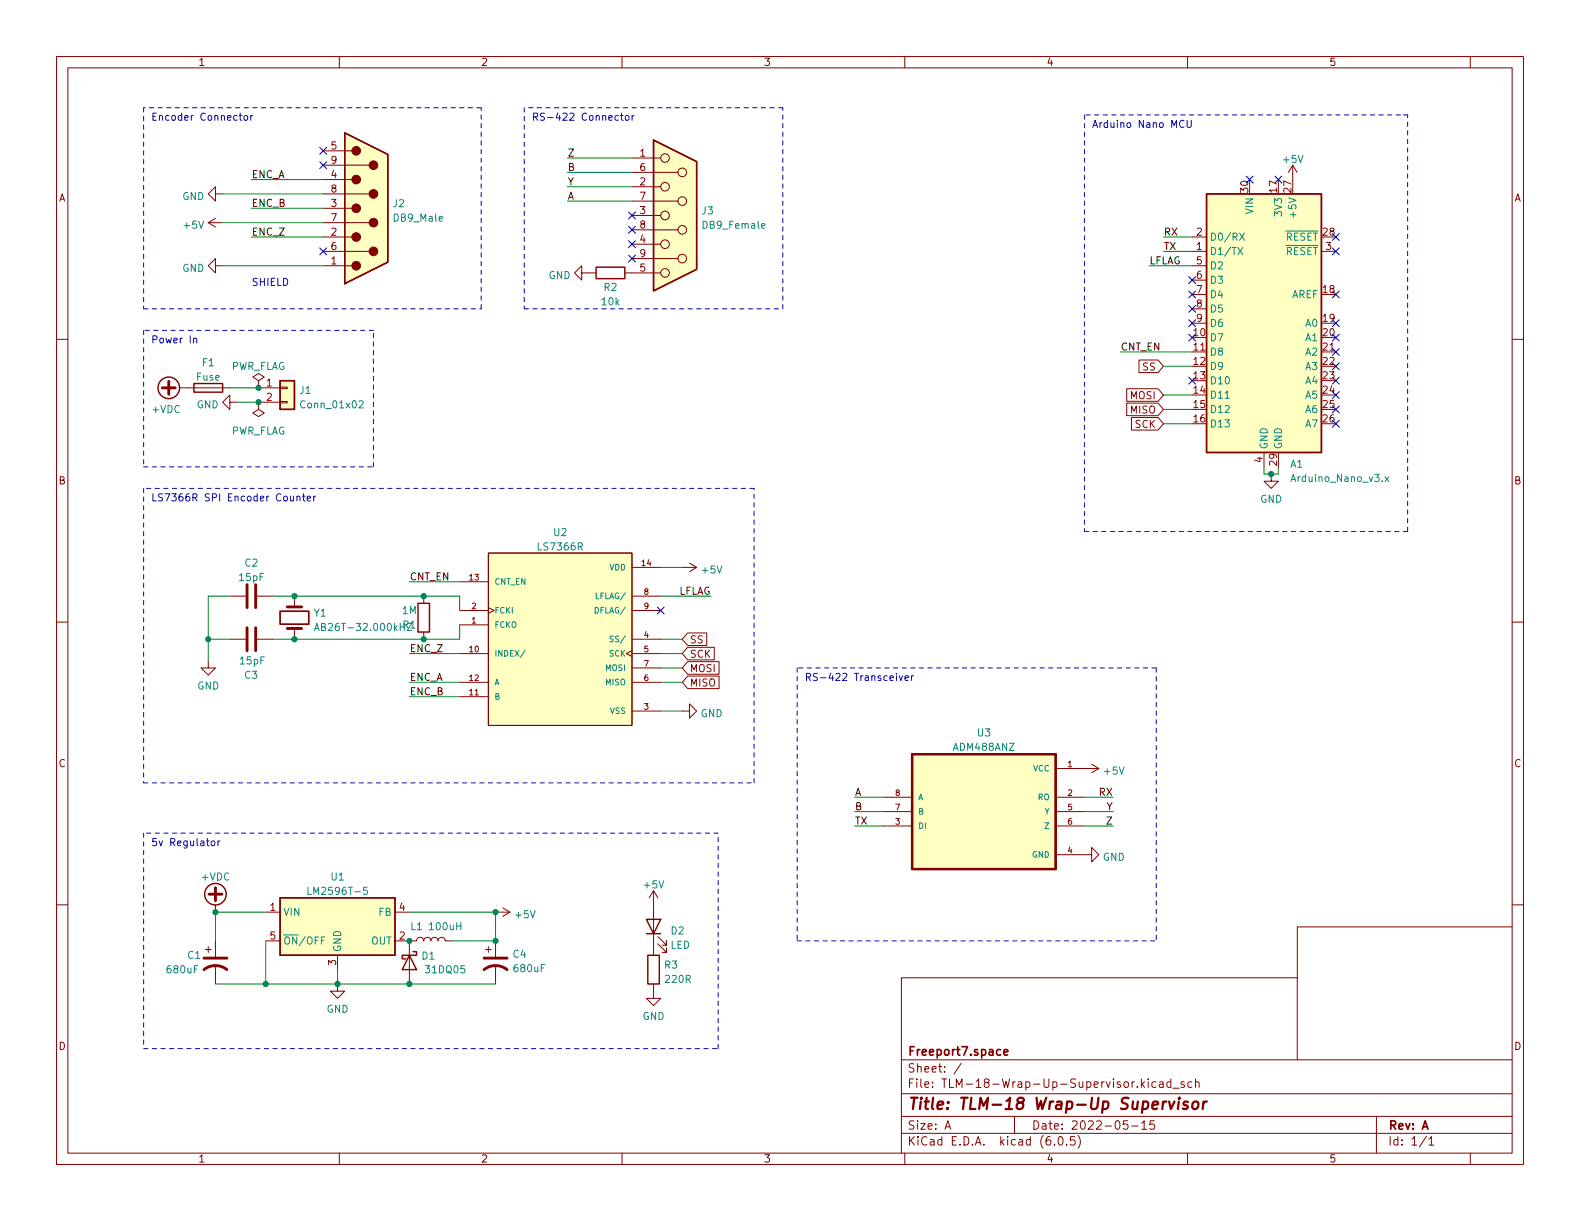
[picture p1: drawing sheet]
<svg xmlns="http://www.w3.org/2000/svg" width="279mm" height="216mm" viewBox="0 0 279 216" stroke-linecap="round" stroke-linejoin="round" font-family="sans-serif">
<g fill="none" stroke="#840000" stroke-width=".18">
<path d="M10 10h259.4v195.9h-259.4zM12 12h255.4v191.9h-255.4zM60 10v2M110 10v2M160 10v2M210 10v2M260 10v2M36.8 39.4h2.6M36.8 39.4l1.3 .7M38.1 34.3v-1.3l-1.3 1.3 1.3 1.3v-1.3h1.3M38.1 38.6l-1.3 .8M57.1 39.4h8.2"/>
<path d="M57.1 36.8h5.1M57.1 34.3h8.2M57.1 31.8h5.1M57.1 29.2h8.2M57.1 26.7h5.1M111.8 38.1h5M111.8 35.6h8.1M111.8 33h5M111.8 30.5h8.1M111.8 27.9h5M228.6 29.2l-.8 1.3M228.6 29.2v2.6"/>
<path d="M228.6 29.2l.8 1.3M10 60h2M38.1 47v-1.3l-1.3 1.3 1.3 1.3v-1.3h1.3M57.1 47h5.1M57.1 44.5h8.2M57.1 41.9h5.1M102.9 48.3v-1.3l-1.3 1.3 1.3 1.2v-1.2h2.5M110.5 48.3h6.3M111.8 45.7h8.1M111.8 43.2h5M111.8 40.6h8.1M210.8 47h2.6"/>
<path d="M210.8 44.5h2.6M210.8 41.9h2.6M210.8 49.5h2.6M210.8 52.1h2.6M210.8 54.6h2.6M210.8 57.2h2.6M233.7 44.5h2.5M267.4 60h2M31.7 68.6h8.9M40.6 71.1v-1.2l-1.2 1.2 1.2 1.3v-1.3h1.3M45.7 67.3l1-.6-1-.7-1 .7 1 .6v1.3M45.7 68.6h.1"/>
<path d="M45.7 71.1v1.3l1 .6-1 .7-1-.7 1-.6M45.7 71.1h.1M45.7 68.6h3.8M45.7 71.1h3.8M49.5 71h1.3v.2h-1.3zM49.5 68.5h1.3v.2h-1.3zM199.2 71.3h5.6l.9 1.1-.9 1.1h-5.6zM199.2 68.7h5.6l.9 1.2-.9 1.1h-5.6zM200.1 73.8h4.7l.9 1.1-.9 1.1h-4.7zM201.4 63.7h3.4l.9 1.1-.9 1.1h-3.4zM210.8 62.2h2.6M233.7 62.2h2.5"/>
<path d="M86.4 97.8h25.4v30.5h-25.4zM121.9 99.6l1.3 .7M223.5 80v2.6M224.8 83.8v1.3h1.3l-1.3 1.3-1.3-1.3h1.3M10 110h2M36.8 116.8v1.3h1.3l-1.3 1.3-1.2-1.3h1.2M40.6 113h2.8M40.6 105.4h2.8M45.5 113h2.8M45.5 105.4h2.8M52.1 105.4v1.9M52.1 111.1v1.9"/>
<path d="M74.9 105.4v1.3M74.9 111.8v1.2M81.3 110.5h5.1M81.3 115.6h5.1M81.3 102.9h5.1M81.3 108h5.1M86.4 107.4l1 .6-1 .5M111.8 115.1l-1.1 .5 1.1 .5M111.8 115.6h5M111.8 100.3h5M111.8 108h5M111.8 113h5"/>
<path d="M111.8 118.1h5M111.8 105.4h5M120.6 100.3h2.6M121.6 119.5h5.6v2.3h-5.6l-1-1.1zM121.6 111.9h3.4v2.2h-3.4l-1-1.1zM121.6 117h5.6v2.2h-5.6l-1-1.1zM121.6 114.5h4.7v2.2h-4.7l-1-1.1zM123.2 100.3l-1.3 .8M267.4 110h2M81.3 123.2h5.1M81.3 120.7h5.1M111.8 120.7h5"/>
<path d="M111.8 125.7h5M120.6 125.7h1.3v-1.2l1.3 1.2-1.3 1.3v-1.3M186.7 135.9h7.6M193 135.1l1.3 .8M194.3 135.9l-1.3 .8M10 160h2M115.6 157.5v11.4M115.6 157.5l-.8 1.3M115.6 157.5l.7 1.3M156.2 141h5.1M156.2 146.1h5.1M156.2 143.5h5.1"/>
<path d="M186.7 151.1h6.3v-1.2l1.3 1.2-1.3 1.3v-1.3M186.7 141h5.1M186.7 146.1h5.1M186.7 143.5h5.1M267.4 160h2M36.3 167.9h1M36.8 167.4v1M38.1 160v1.3M38.1 166.4v2.8M38.1 170.7v3.3M47 161.3h2.5M47 166.4h2.5"/>
<path d="M59.7 174v1.3h1.3l-1.3 1.2-1.3-1.2h1.3M59.7 168.9v2.6M69.8 166.4h3.9a.64 .64 0 0 1 .6-.7 .64 .64 0 0 1 .6 .7 .64 .64 0 0 1 .7-.7 .64 .64 0 0 1 .6 .7 .64 .64 0 0 1 .6-.7 .64 .64 0 0 1 .7 .7 .64 .64 0 0 1 .6-.7 .64 .64 0 0 1 .6 .7h1.3M69.8 161.3h2.6M72.4 166.4v7.6M85.9 167.9h1M86.4 167.4v1M87.6 161.3h2.6M87.6 166.4v2.8M87.6 170.7v3.3M88.9 160.5l1.3 .8M90.2 161.3l-1.3 .8"/>
<path d="M115.6 174v2.5h1.2l-1.2 1.3-1.3-1.3h1.3M116.3 166.9l1.6 1.5v-.8v.8h-.8M116.3 165.6l1.6 1.5v-.7v.7h-.8M229.4 172.9h-70v31M267.4 163.9h-38v23.5M159.4 197.4h108M159.4 193.4h108M159.4 187.4h108M167.1 199.7l.5-1.5 .5 1.5M167.3 199.2h.7M170 188l-1.3 1.9M179.4 197.4v3"/>
<path d="M199.4 198.2h-.7l-.1 .7 .2-.2 .5 .1 .2 .2-.1 .5-.2 .2-.6-.2M200.1 199.1h1.2M201.9 198.6l.4-.4v1.5M201.9 199.7h.9M202 191.7l.4 .6M202.4 191.3l-.6 .6M203 190.8v.1M203 191.3v1M204.1 198.2h-.7l-.1 .7 .2-.2 .5 .1 .2 .2-.1 .5-.2 .2-.6-.2M204.4 191.4l-.4-.1-.3 .3v.4l.1 .2h.6M205 191.4h.6l.1 .9M205.7 191.6l-.5 .1a.29 .29 0 0 0-.2 .3 .29 .29 0 0 0 .2 .3l.5-.1"/>
<path d="M207 191.4l-.4-.1-.3 .3v.4l.2 .2h.5M207 190.8v1.5M207.4 192.4h1.1M209.4 191.4l-.4-.1-.2 .2 .1 .2 .5 .2v.3h-.6M210.8 191.4l-.5-.1-.3 .3v.4l.2 .2h.6M211.4 191.4l.2-.1 .4 .1v.9M211.4 190.8v1.5M243.4 197.4v6.5M60 203.9v2M110 203.9v2M159.4 200.4h108M160 203.9v2"/>
<path d="M186.5 202.3v.2M187.3 201h.2a.81 .81 0 0 1 .6 .6 .81 .81 0 0 1-.3 .8l-.2 .1a.81 .81 0 0 1-.6-.6 .81 .81 0 0 1 .3-.9zM188.6 202.3v.2M190 201h-.7v.7l.2-.2 .5 .1 .1 .2-.1 .5-.2 .2-.5-.2M190.6 200.8a1.72 1.72 0 0 1 0 2.2M210 203.9v2M252.3 200.9l-1.3 1.9M252.7 201.4l.4-.4v1.5M252.7 202.5h.8M260 203.9v2"/>
<circle cx="117.6" cy="38.1" r=".76"/>
<circle cx="117.6" cy="33" r=".76"/>
<circle cx="117.6" cy="27.9" r=".76"/>
<circle cx="120.6" cy="35.6" r=".76"/>
<circle cx="120.6" cy="30.5" r=".76"/>
<circle cx="117.6" cy="48.3" r=".76"/>
<circle cx="117.6" cy="43.2" r=".76"/>
<circle cx="120.6" cy="45.7" r=".76"/>
<circle cx="120.6" cy="40.6" r=".76"/>
</g>
<path d="M206.7 194.8l.4 1.3 .6-1.3M208.5 194.8l-.2 1.3M208.5 194.1l-.1 .1 .1 .1 .1-.1-.1-.1v.2M210.1 194.9a.49 .49 0 0 0-.8 .3v.1l.5 .1 .3 .3-.2 .3-.2 .1-.5-.1M211 195a.52 .52 0 0 1 .5-.2 .52 .52 0 0 1 .4 .4v.5a.55 .55 0 0 1-.6 .4 .55 .55 0 0 1-.5-.4zM212.8 194.8l-.1 1.3M213.4 194.8l-.4 .1-.2 .3" fill="none" stroke="#840000" stroke-width=".4"/>
<path d="M49.5 108.1h5.1v2.3h-5.1zM177.5 186.1l.7-.2v-.2l-.5-.1-.2 .2 .1 .7h.6" fill="none" stroke="#840000" stroke-width=".3"/>
<g fill="none" stroke="#840000" stroke-width=".25">
<path d="M61 23.5l7.6 3.8v19.1l-7.6 3.8zM115.6 24.8l7.6 3.8v19l-7.6 3.8zM213.4 34.3h20.3v45.7h-20.3zM105.4 47.2h5.1v2.1h-5.1zM34.3 67.8h5.1v1.5h-5.1zM49.5 67.3h2.6v5.1h-2.6zM73.9 106.7h2v5.1h-2zM49.5 158.8h20.3v10.1h-20.3zM72.4 168.9l1.3 2.6h-2.6zM73 168.3h.7v.6h-2.6v.6h.7M114.3 162.6h2.5l-1.2 2.5zM114.3 165.1h2.5"/>
<path d="M114.6 168.9h2v5.1h-2z"/>
<circle cx="29.8" cy="68.6" r="1.9"/>
<circle cx="38.1" cy="158.1" r="1.9"/>
</g>
<g fill="#ffffc2" stroke="#ffffc2" stroke-width=".18">
<path d="M61 23.5l7.6 3.8v19.1l-7.6 3.8z"/>
<path d="M86.4 97.8h25.4v30.5h-25.4z"/>
<path d="M213.4 34.3h20.3v45.7h-20.3z"/>
<path d="M49.5 158.8h20.3v10.1h-20.3z"/>
<path d="M49.5 67.3h2.6v5.1h-2.6z"/>
<path d="M161.3 133.4h25.4v20.3h-25.4z"/>
<path d="M115.6 24.8l7.6 3.8v19l-7.6 3.8z"/>
</g>
<g fill="#840000" stroke="#840000" stroke-width=".18">
<circle cx="63" cy="47" r=".76"/>
<circle cx="63" cy="41.9" r=".76"/>
<circle cx="63" cy="36.8" r=".76"/>
<circle cx="63" cy="31.7" r=".76"/>
<circle cx="63" cy="26.7" r=".76"/>
<circle cx="66" cy="44.4" r=".76"/>
<circle cx="66" cy="39.4" r=".76"/>
<circle cx="66" cy="34.3" r=".76"/>
<circle cx="66" cy="29.2" r=".76"/>
</g>
<g fill="none" stroke="#840000" stroke-width=".51">
<path d="M28.7 68.6h2.3M29.8 67.4v2.3M43.7 103.4v4M43.7 111v4.1M45.2 103.4v4M45.2 111v4.1M50.8 111.1h2.5M50.8 107.3h2.5M37 158.1h2.2M38.1 157v2.3M36.1 171.5a3.3 3.3 0 0 1 4 0M36.1 169.4h4"/>
<path d="M85.6 171.5a3.3 3.3 0 0 1 4.1 0M85.6 169.4h4.1"/>
</g>
<g fill="none" stroke="#008484" stroke-width=".18">
<path d="M218.9 43.8l.8 1.2M219.2 41.2l.9 1.3M219.7 43.8l-.8 1.2M220.1 41.2l-.9 1.3M63.5 71l.5-.1 .2 .3-.8 .9h.8M216.7 70.4h.7M244.9 84.3l.7 .9M245.6 84.3l-.7 .9M55.6 111.5l.4-1.3 .4 1.3M55.7 111.1h.6M92.9 115l-.9 1.3M108.4 112.5l-.5 .1v.3l.4 .2 .1 .2-.2 .2-.3-.1"/>
<path d="M54.5 156.9v1.3h.6M64.9 156.9h-.6v.6l.1-.1h.5l.1 .2-.1 .4-.2 .2-.4-.2"/>
</g>
<path d="M161.3 133.4h25.4v20.3h-25.4z" fill="none" stroke="#840000" stroke-width=".41"/>
<g fill="none" stroke="#0000c2" stroke-width=".18">
<path d="M42.5 20v1.1l.3 .2M109.9 20v1.1l.3 .2M42.3 20.4h.5M43.3 20.5l.3-.1 .2 .3v.3l-.2 .3-.3-.1-.2-.2zM44.3 20.4v.9M44.7 20.4l-.4 .3M109.4 20.5l-.4-.1-.2 .3 .1 .5h.5M109.7 20.4h.5M110.7 20.5l.3-.1 .2 .3v.3l-.2 .3-.3-.1-.1-.2zM111.8 20.4v.9M112.1 20.4l-.3 .3M209.4 21.4a.6 .6 0 0 0-.9 .4 .6 .6 0 0 0 .6 .7l.3-.1"/>
<path d="M209.9 21.3v1l.3 .2h.2l.3-.2v-1M34.2 59.9l.2-.1 .3 .1 .1 .7M34.2 59.8v.8M51.4 87.7v.8l.3 .1 .2-.1M51.9 87.7v.9M52.5 87.9l.2-.2 .3 .1 .1 .8M52.5 87.7v.9M53.5 87.7h.5M53.7 87.3v1.1l.3 .2M54.3 88.2l.6-.2v-.2l-.4-.1-.2 .2 .1 .6h.5M55.5 87.7v.9M55.8 87.7l-.3 .3"/>
<path d="M158.5 119.1v.1M159 119.5l.3 .8 .3-.8M160 119.9l.6-.1v-.3h-.4l-.2 .2 .1 .6h.5M161.2 119.5v.8M161.5 119.5l-.3 .2M37.5 148.8l.3-.1 .2 .2v.4l-.2 .2h-.3l-.2-.2zM38.5 148.7v.8M38.9 148.7l-.4 .2"/>
</g>
<g fill="none" stroke="#0000c2" stroke-width=".18" stroke-dasharray=".8 .8">
<path d="M25.4 19.1v35.5M85.1 19.1h-59.7M92.7 19.1v35.5M138.4 19.1h-45.7M191.8 20.3v73.7M247.6 20.3h-55.8M248.9 20.3h-1.3M25.4 54.6h59.7M25.4 58.4v24.2M66 58.4h-40.6M85.1 54.6v-35.5M92.7 54.6h45.7"/>
<path d="M138.4 54.6v-35.5M25.4 86.4v52M25.4 82.6h40.6M66 82.6v-24.2M133.3 86.4h-107.9M191.8 94h57.1M248.9 94v-73.7M141 118.1v48.3M204.5 118.1v48.3M204.5 118.1h-63.5M25.4 138.4h107.9M133.3 138.4v-52"/>
<path d="M25.4 147.3v38.1M102.9 147.3h-77.5M127 147.3h-24.1M141 166.4h63.5M25.4 185.4h101.6M127 185.4v-38.1"/>
</g>
<g fill="none" stroke="#008400" stroke-width=".18">
<path d="M39.4 34.3h17.7M39.4 39.4h17.7M44.4 36.8h12.7M44.4 31.8h12.7M100.3 35.6h11.5M100.3 33h11.5M100.3 27.9h11.5M100.3 30.5h11.5M39.4 47h17.7M44.4 41.9h12.7M203.2 47h7.6M205.7 41.9h5.1"/>
<path d="M205.7 44.5h5.1M40.6 68.6h5.1M41.9 71.1h3.8M198.1 62.2h12.7M205.7 64.8h5.1M205.7 72.4h5.1M205.7 74.9h5.1M205.7 69.9h5.1M223.5 82.6v1.2h2.6v-1.2M36.8 113h3.8M40.6 105.4h-3.8v11.4M48.3 105.4h33v2.6"/>
<path d="M72.4 115.6h8.9M72.4 102.9h8.9M81.3 110.5v2.5h-33M116.8 105.4h8.9M116.8 113h3.8M116.8 115.6h3.8M116.8 118.1h3.8M116.8 100.3h3.8M72.4 120.7h8.9M72.4 123.2h8.9M116.8 125.7h3.8M116.8 120.7h3.8"/>
<path d="M151.1 143.5h5.1M151.1 146.1h5.1M151.1 141h5.1M191.8 143.5h5M191.8 146.1h5M191.8 141h5M38.1 174h49.5M47 161.3h-8.9v5.1M47 166.4v7.6M59.7 171.5v2.5M72.4 161.3h15.2v5.1h-7.6"/>
</g>
<g fill="none" stroke="#000084" stroke-width=".18">
<path d="M56.5 28.6l1.3 1.2M56.5 26.1l1.3 1.2M57.8 28.6l-1.3 1.2M57.8 26.1l-1.3 1.2M111.2 37.5l1.2 1.2M112.4 37.5l-1.2 1.2M220.4 31.1l1.2 1.3M221.6 31.1l-1.2 1.3M225.5 31.1l1.2 1.3M226.7 31.1l-1.2 1.3M56.5 43.8l1.3 1.3M57.8 43.8l-1.3 1.3"/>
<path d="M111.2 42.6l1.2 1.2M111.2 40l1.2 1.2M111.2 45.1l1.2 1.2M112.4 42.6l-1.2 1.2M112.4 40l-1.2 1.2M112.4 45.1l-1.2 1.2M210.2 54l1.2 1.2M210.2 56.5l1.2 1.3M210.2 59.1l1.2 1.2M210.2 48.9l1.2 1.2M210.2 51.5l1.2 1.2M211.4 54l-1.2 1.2"/>
<path d="M211.4 56.5l-1.2 1.3M211.4 59.1l-1.2 1.2M211.4 48.9l-1.2 1.2M211.4 51.5l-1.2 1.2M235.6 41.3l1.2 1.2M235.6 51.5l1.2 1.2M235.6 56.5l1.2 1.3M235.6 59.1l1.2 1.2M235.6 43.8l1.2 1.3M236.8 41.3l-1.2 1.2M236.8 51.5l-1.2 1.2M236.8 56.5l-1.2 1.3"/>
<path d="M236.8 59.1l-1.2 1.2M236.8 43.8l-1.2 1.3M210.2 66.7l1.2 1.2M211.4 66.7l-1.2 1.2M235.6 61.6l1.2 1.2M235.6 71.8l1.2 1.2M235.6 69.2l1.2 1.3M235.6 66.7l1.2 1.2M235.6 64.2l1.2 1.2M235.6 74.3l1.2 1.2M236.8 61.6l-1.2 1.2M236.8 71.8l-1.2 1.2"/>
<path d="M236.8 69.2l-1.2 1.3M236.8 66.7l-1.2 1.2M236.8 64.2l-1.2 1.2M236.8 74.3l-1.2 1.2M116.2 107.3l1.2 1.3M117.4 107.3l-1.2 1.3"/>
</g>
<g fill="#008400" stroke="#008400" stroke-width=".18">
<circle cx="59.7" cy="174" r=".46"/>
<circle cx="47" cy="174" r=".46"/>
<circle cx="38.1" cy="161.3" r=".46"/>
<circle cx="224.8" cy="83.8" r=".46"/>
<circle cx="36.8" cy="113" r=".46"/>
<circle cx="52.1" cy="105.4" r=".46"/>
<circle cx="52.1" cy="113" r=".46"/>
<circle cx="45.7" cy="71.1" r=".46"/>
<circle cx="45.7" cy="68.6" r=".46"/>
<circle cx="74.9" cy="105.4" r=".46"/>
<circle cx="72.4" cy="166.4" r=".46"/>
<circle cx="72.4" cy="174" r=".46"/>
<circle cx="87.6" cy="166.4" r=".46"/>
<circle cx="87.6" cy="161.3" r=".46"/>
<circle cx="74.9" cy="113" r=".46"/>
</g>
<text font-size="2.8" fill="#840000" x="160.4" y="196.2">Title: TLM-18 Wrap-Up Supervisor</text>
<g font-size="2.1" fill="#840000">
<text x="160.4" y="189.7">Sheet: /</text>
<text x="160.4" y="186.7">Freeport7.space</text>
<text x="160.4" y="192.4">File: TLM-18-Wrap-Up-Supervisor.kicad_sch</text>
<text x="160.4" y="202.5">KiCad E.D.A. kicad (6.0.5)</text>
<text x="160.4" y="199.7">Size: A</text>
<text x="182.4" y="199.7">Date: 2022-05-15</text>
<text x="245.4" y="199.7">Rev: A</text>
<text x="245.4" y="202.5">Id: 1/1</text>
</g>
<g font-size="1.8" fill="#840000">
<text x="35" y="11.6">1</text>
<text x="85" y="11.6">2</text>
<text x="135" y="11.6">3</text>
<text x="185" y="11.6">4</text>
<text x="235" y="11.6">5</text>
<text x="58.6" y="26.4">5</text>
<text x="58.6" y="29">9</text>
<text x="113.2" y="27.7">1</text>
<text x="10.3" y="35.6">A</text>
<text x="58.6" y="31.5">4</text>
<text x="58.6" y="34">8</text>
<text x="113.2" y="32.8">2</text>
<text x="113.2" y="30.2">6</text>
<text x="113.2" y="35.3">7</text>
<text x="220.7" y="34" transform="rotate(-90 220.7 34)">30</text>
<text x="225.8" y="34" transform="rotate(-90 225.8 34)">17</text>
<text x="228.3" y="34" transform="rotate(-90 228.3 34)">27</text>
<text x="267.7" y="35.6">A</text>
<text x="58.6" y="41.7">2</text>
<text x="58.6" y="36.6">3</text>
<text x="58.6" y="39.1">7</text>
<text x="113.2" y="37.8">3</text>
<text x="113.2" y="40.4">8</text>
<text x="211.6" y="41.7">2</text>
<text x="234" y="41.7">28</text>
<text x="58.6" y="46.7">1</text>
<text x="58.6" y="44.2">6</text>
<text x="113.2" y="42.9">4</text>
<text x="113.2" y="45.5">9</text>
<text x="211.6" y="44.2">1</text>
<text x="211.6" y="46.7">5</text>
<text x="234.5" y="44.2">3</text>
<text x="113.2" y="48">5</text>
<text x="211.6" y="49.3">6</text>
<text x="211.6" y="51.8">7</text>
<text x="234" y="51.8">18</text>
<text x="211.1" y="59.4">10</text>
<text x="211.6" y="54.4">8</text>
<text x="211.6" y="56.9">9</text>
<text x="234" y="56.9">19</text>
<text x="234" y="59.4">20</text>
<text x="202.1" y="65.5">SS</text>
<text x="211.1" y="62">11</text>
<text x="211.1" y="64.5">12</text>
<text x="234" y="62">21</text>
<text x="234" y="64.5">22</text>
<text x="47.1" y="68.3">1</text>
<text x="47.1" y="70.9">2</text>
<text x="199.9" y="70.6">MOSI</text>
<text x="211.1" y="67.1">13</text>
<text x="211.1" y="69.6">14</text>
<text x="234" y="67.1">23</text>
<text x="234" y="69.6">24</text>
<text x="199.9" y="73.1">MISO</text>
<text x="200.7" y="75.7">SCK</text>
<text x="211.1" y="72.1">15</text>
<text x="211.1" y="74.7">16</text>
<text x="234" y="72.1">25</text>
<text x="234" y="74.7">26</text>
<text x="223.3" y="81.8" transform="rotate(-90 223.3 81.8)">4</text>
<text x="225.8" y="82.3" transform="rotate(-90 225.8 82.3)">29</text>
<text x="10.3" y="85.7">B</text>
<text x="267.7" y="85.7">B</text>
<text x="121.9" y="113.8">SS</text>
<text x="121.9" y="118.8">MOSI</text>
<text x="121.9" y="116.3">SCK</text>
<text x="121.9" y="121.4">MISO</text>
<text x="10.3" y="135.6">C</text>
<text x="267.7" y="135.6">C</text>
<text x="47.8" y="161">1</text>
<text x="70.6" y="161">4</text>
<text x="47.8" y="166.1">5</text>
<text x="70.6" y="166.1">2</text>
<text x="59.4" y="170.7" transform="rotate(-90 59.4 170.7)">3</text>
<text x="10.3" y="185.7">D</text>
<text x="267.7" y="185.7">D</text>
<text x="35" y="205.6">1</text>
<text x="85" y="205.6">2</text>
<text x="135" y="205.6">3</text>
<text x="185" y="205.6">4</text>
<text x="235" y="205.6">5</text>
</g>
<g font-size="1.8" fill="#0000c2">
<text x="26.7" y="21.3">Encoder Connector</text>
<text x="94" y="21.3">RS-422 Connector</text>
<text x="193" y="22.6">Arduino Nano MCU</text>
<text x="44.4" y="50.5">SHIELD</text>
<text x="26.7" y="60.7">Power In</text>
<text x="26.7" y="88.6">LS7366R SPI Encoder Counter</text>
<text x="142.2" y="120.4">RS-422 Transceiver</text>
<text x="26.7" y="149.6">5v Regulator</text>
</g>
<g font-size="1.8">
<text x="100.3" y="27.7">Z</text>
<text x="44.4" y="31.5">ENC_A</text>
<text x="100.3" y="30.2">B</text>
<text x="100.3" y="32.8">Y</text>
<text x="100.3" y="35.3">A</text>
<text x="44.4" y="41.6">ENC_Z</text>
<text x="44.4" y="36.6">ENC_B</text>
<text x="205.7" y="41.6">RX</text>
<text x="203.2" y="46.7">LFLAG</text>
<text x="205.7" y="44.2">TX</text>
<text x="198.1" y="62">CNT_EN</text>
<text x="72.4" y="102.6">CNT_EN</text>
<text x="119.8" y="105.1">LFLAG</text>
<text x="72.4" y="115.3">ENC_Z</text>
<text x="72.4" y="122.9">ENC_B</text>
<text x="72.4" y="120.4">ENC_A</text>
<text x="151.1" y="143.2">B</text>
<text x="151.1" y="140.7">A</text>
<text x="194.4" y="140.7">RX</text>
<text x="195.7" y="143.2">Y</text>
<text x="151.1" y="145.8">TX</text>
<text x="195.8" y="145.8">Z</text>
</g>
<g font-size="1.8" fill="#008484">
<text x="227" y="28.8">+5V</text>
<text x="32.2" y="35.4">GND</text>
<text x="32.6" y="40.4">+5V</text>
<text x="69.5" y="36.6">J2</text>
<text x="69.7" y="39.2">DB9_Male</text>
<text x="124.1" y="37.9">J3</text>
<text x="124.5" y="40.4">DB9_Female</text>
<text x="221.6" y="37.7" transform="rotate(-90 221.6 37.7)">VIN</text>
<text x="226.7" y="37.9" transform="rotate(-90 226.7 37.9)">3V3</text>
<text x="229.2" y="38" transform="rotate(-90 229.2 38)">+5V</text>
<text x="213.9" y="45.1">D1/TX</text>
<text x="213.9" y="42.5">D0/RX</text>
<text x="213.9" y="47.6">D2</text>
<text x="225.9" y="42.5">~{RESET}</text>
<text x="225.9" y="45.1">~{RESET}</text>
<text x="32.2" y="48.1">GND</text>
<text x="97" y="49.3">GND</text>
<text x="106.5" y="54">10k</text>
<text x="106.8" y="51.4">R2</text>
<text x="213.9" y="50.2">D3</text>
<text x="213.9" y="52.7">D4</text>
<text x="228.4" y="52.7">AREF</text>
<text x="213.9" y="55.2">D5</text>
<text x="213.9" y="57.8">D6</text>
<text x="230.9" y="57.8">A0</text>
<text x="35.8" y="64.8">F1</text>
<text x="40.8" y="65.4">PWR_FLAG</text>
<text x="213.9" y="60.3">D7</text>
<text x="213.9" y="62.9">D8</text>
<text x="213.9" y="65.4">D9</text>
<text x="230.9" y="60.3">A1</text>
<text x="230.9" y="62.9">A2</text>
<text x="230.9" y="65.4">A3</text>
<text x="34.8" y="67.3">Fuse</text>
<text x="53" y="69.7">J1</text>
<text x="213.9" y="67.9">D10</text>
<text x="213.9" y="70.5">D11</text>
<text x="230.9" y="67.9">A4</text>
<text x="230.9" y="70.5">A5</text>
<text x="27" y="73">+VDC</text>
<text x="34.8" y="72.2">GND</text>
<text x="40.8" y="76.8">PWR_FLAG</text>
<text x="53.5" y="72.2">Conn_01x02</text>
<text x="213.9" y="73">D12</text>
<text x="213.9" y="75.6">D13</text>
<text x="230.9" y="73">A6</text>
<text x="230.9" y="75.6">A7</text>
<text x="224.2" y="79.5" transform="rotate(-90 224.2 79.5)">GND</text>
<text x="226.7" y="79.5" transform="rotate(-90 226.7 79.5)">GND</text>
<text x="228.2" y="82.7">A1</text>
<text x="222.8" y="88.9">GND</text>
<text x="228.7" y="85.2">Arduino_Nano_v3.x</text>
<text x="97.9" y="94.8">U2</text>
<text x="43.3" y="100.2">C2</text>
<text x="95.3" y="97.3">LS7366R</text>
<text x="124.2" y="101.4">+5V</text>
<text x="42.4" y="102.7">15pF</text>
<text x="55.5" y="109">Y1</text>
<text x="56.8" y="111.6">AB26T-32.000kHZR1</text>
<text x="71.2" y="108.6">1M</text>
<text x="42.5" y="117.5">15pF</text>
<text x="34.9" y="121.9">GND</text>
<text x="43.3" y="120">C3</text>
<text x="123.9" y="126.8">GND</text>
<text x="172.9" y="130.2">U3</text>
<text x="168.7" y="132.7">ADM488ANZ</text>
<text x="195.4" y="137">+5V</text>
<text x="35.7" y="155.7">+VDC</text>
<text x="58.6" y="155.7">U1</text>
<text x="195" y="152.2">GND</text>
<text x="50" y="161.9">VIN</text>
<text x="55.1" y="158.2">LM2596T-5</text>
<text x="67" y="161.9">FB</text>
<text x="114" y="157.1">+5V</text>
<text x="50" y="167">~{ON}/OFF</text>
<text x="65.6" y="167">OUT</text>
<text x="72.6" y="164.5">L1</text>
<text x="76.1" y="164.5">100uH</text>
<text x="91.2" y="162.4">+5V</text>
<text x="118.5" y="167.8">LED</text>
<text x="118.7" y="165.2">D2</text>
<text x="29.7" y="172.1">680uF</text>
<text x="33.2" y="169.5">C1</text>
<text x="60.3" y="168.4" transform="rotate(-90 60.3 168.4)">GND</text>
<text x="74.6" y="169.7">D1</text>
<text x="75.4" y="172.1">31DQ05</text>
<text x="90.7" y="169.3">C4</text>
<text x="91" y="171.9">680uF</text>
<text x="117.5" y="171.3">R3</text>
<text x="117.8" y="173.8">220R</text>
<text x="57.7" y="179.1">GND</text>
<text x="113.6" y="180.3">GND</text>
</g>
<g font-size="1.4" fill="#008484">
<text x="107.8" y="100.8">VDD</text>
<text x="87.4" y="103.4">CNT_EN</text>
<text x="105.6" y="105.9">LFLAG/</text>
<text x="87.4" y="111">FCKO</text>
<text x="87.4" y="108.5">FCKI</text>
<text x="105.5" y="108.5">DFLAG/</text>
<text x="108.5" y="113.5">SS/</text>
<text x="87.4" y="116.1">INDEX/</text>
<text x="107.1" y="118.6">MOSI</text>
<text x="107.8" y="116.1">SCK</text>
<text x="87.4" y="123.7">B</text>
<text x="87.4" y="121.2">A</text>
<text x="107.1" y="121.2">MISO</text>
<text x="107.9" y="126.2">VSS</text>
<text x="182.7" y="136.4">VCC</text>
<text x="162.3" y="141.5">A</text>
<text x="183.6" y="141.5">RO</text>
<text x="162.3" y="146.6">DI</text>
<text x="162.3" y="144">B</text>
<text x="184.7" y="144">Y</text>
<text x="184.8" y="146.6">Z</text>
<text x="182.5" y="151.6">GND</text>
</g>
<g font-size="1.4" fill="#840000">
<text x="113.5" y="100.1">14</text>
<text x="83" y="102.6">13</text>
<text x="83.4" y="107.7">2</text>
<text x="113.9" y="105.2">8</text>
<text x="113.9" y="107.7">9</text>
<text x="83.4" y="110.2">1</text>
<text x="113.9" y="112.8">4</text>
<text x="83" y="115.3">10</text>
<text x="113.9" y="115.3">5</text>
<text x="113.9" y="117.9">7</text>
<text x="83" y="122.9">11</text>
<text x="83" y="120.4">12</text>
<text x="113.9" y="125.5">3</text>
<text x="113.9" y="120.4">6</text>
<text x="188.8" y="135.6">1</text>
<text x="158.4" y="143.3">7</text>
<text x="158.4" y="140.7">8</text>
<text x="188.8" y="140.7">2</text>
<text x="188.8" y="143.3">5</text>
<text x="158.4" y="145.8">3</text>
<text x="188.8" y="145.8">6</text>
<text x="188.8" y="150.9">4</text>
</g>
</svg>
